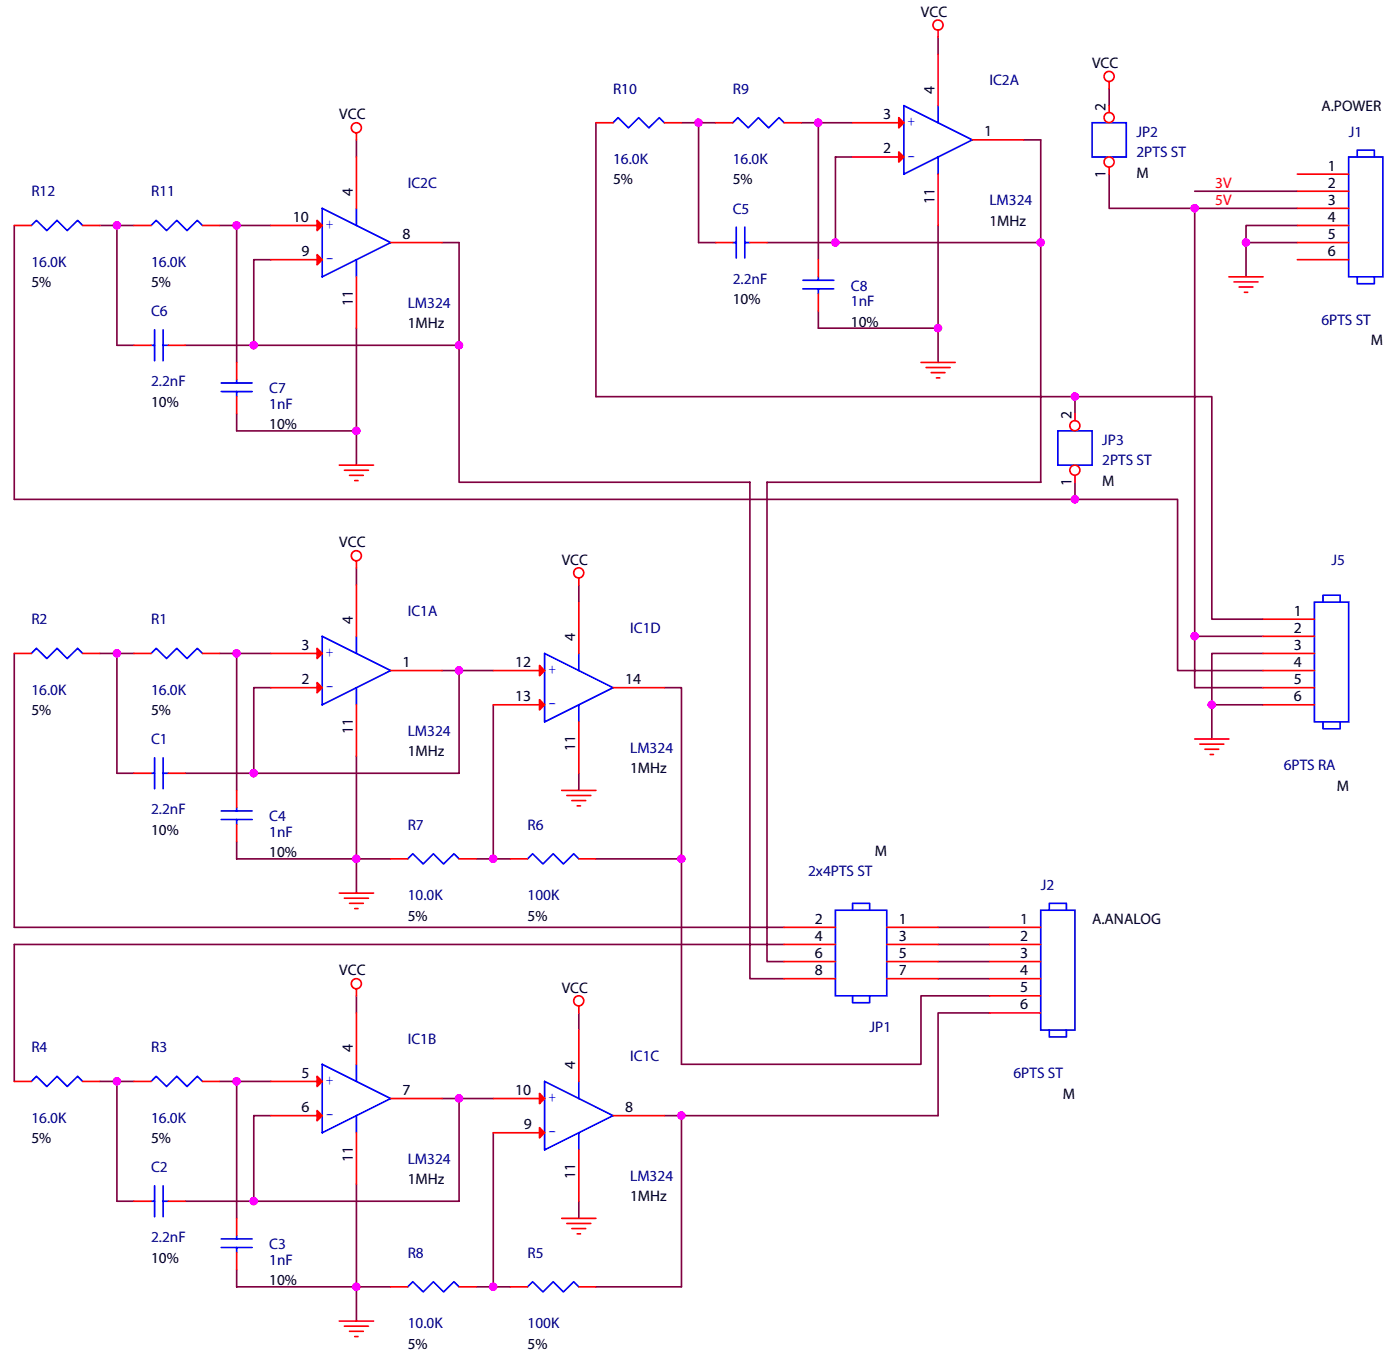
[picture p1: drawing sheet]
<svg xmlns="http://www.w3.org/2000/svg" width="197mm" height="192mm" viewBox="0 0 197 192" stroke-linecap="round" stroke-linejoin="round" font-family="sans-serif">
<path d="M50.3 166.9v14.5" fill="none" stroke="#800040" stroke-width=".23"/>
<circle cx="50.3" cy="181.4" r=".48" fill="#f0f"/>
<circle cx="50.3" cy="181.4" r=".48" fill="none" stroke="#f0f" stroke-width=".23"/>
<path d="M50.3 140.4v2.4M62.3 154.8h2.4M81.6 142.8v2.4M81.6 169.3v2.4" fill="none" stroke="#800040" stroke-width=".23"/>
<circle cx="64.7" cy="154.8" r=".48" fill="#f0f"/>
<circle cx="64.7" cy="154.8" r=".48" fill="none" stroke="#f0f" stroke-width=".23"/>
<path d="M38.2 152.4h-4.8v19.3M69.6 154.8h-4.9v14.5h-28.9v-12h2.4" fill="none" stroke="#800040" stroke-width=".23"/>
<circle cx="33.4" cy="152.4" r=".48" fill="#f0f"/>
<circle cx="33.4" cy="152.4" r=".48" fill="none" stroke="#f0f" stroke-width=".23"/>
<path d="M31 152.4h2.4M26.1 169.3h9.7M33.4 179v2.4h16.9v4.8" fill="none" stroke="#800040" stroke-width=".23"/>
<circle cx="35.8" cy="169.3" r=".48" fill="#f0f"/>
<circle cx="35.8" cy="169.3" r=".48" fill="none" stroke="#f0f" stroke-width=".23"/>
<path d="M16.5 152.4v16.9" fill="none" stroke="#800040" stroke-width=".23"/>
<circle cx="16.5" cy="152.4" r=".48" fill="#f0f"/>
<circle cx="16.5" cy="152.4" r=".48" fill="none" stroke="#f0f" stroke-width=".23"/>
<path d="M14.1 152.4h4.8M69.6 159.7v21.7M16.5 169.3h2.4" fill="none" stroke="#800040" stroke-width=".23"/>
<circle cx="69.6" cy="181.4" r=".48" fill="#f0f"/>
<circle cx="69.6" cy="181.4" r=".48" fill="none" stroke="#f0f" stroke-width=".23"/>
<path d="M2 133.1v19.3M93.7 157.3h2.4v24.1M50.3 181.4h4.8M67.2 181.4h4.8" fill="none" stroke="#800040" stroke-width=".23"/>
<circle cx="96.1" cy="157.2" r=".48" fill="#f0f"/>
<circle cx="96.1" cy="157.2" r=".48" fill="none" stroke="#f0f" stroke-width=".23"/>
<path d="M50.3 106.6v14.5M96.1 157.3h36.2M84.1 181.4h12" fill="none" stroke="#800040" stroke-width=".23"/>
<circle cx="50.3" cy="121" r=".48" fill="#f0f"/>
<circle cx="50.3" cy="121" r=".48" fill="none" stroke="#f0f" stroke-width=".23"/>
<path d="M50.3 80v2.5M62.3 94.5h2.4M81.6 82.5v2.4M81.6 109v2.4" fill="none" stroke="#800040" stroke-width=".23"/>
<circle cx="64.7" cy="94.5" r=".48" fill="#f0f"/>
<circle cx="64.7" cy="94.5" r=".48" fill="none" stroke="#f0f" stroke-width=".23"/>
<path d="M38.2 92.1h-4.8v19.3M69.6 94.5h-4.9v14.5h-28.9v-12.1h2.4" fill="none" stroke="#800040" stroke-width=".23"/>
<circle cx="33.4" cy="92.1" r=".48" fill="#f0f"/>
<circle cx="33.4" cy="92.1" r=".48" fill="none" stroke="#f0f" stroke-width=".23"/>
<path d="M31 92.1h2.4M26.1 109h9.7M33.4 118.6v2.5h16.9v4.8" fill="none" stroke="#800040" stroke-width=".23"/>
<circle cx="35.8" cy="109" r=".48" fill="#f0f"/>
<circle cx="35.8" cy="109" r=".48" fill="none" stroke="#f0f" stroke-width=".23"/>
<path d="M16.5 92.1v16.9" fill="none" stroke="#800040" stroke-width=".23"/>
<circle cx="16.5" cy="92.1" r=".48" fill="#f0f"/>
<circle cx="16.5" cy="92.1" r=".48" fill="none" stroke="#f0f" stroke-width=".23"/>
<path d="M14.1 92.1h4.8M69.6 99.3v21.8M16.5 109h2.4" fill="none" stroke="#800040" stroke-width=".23"/>
<circle cx="69.6" cy="121" r=".48" fill="#f0f"/>
<circle cx="69.6" cy="121" r=".48" fill="none" stroke="#f0f" stroke-width=".23"/>
<path d="M50.3 19.7v2.4M64.7 34.2v14.5h-28.9M50.3 60.7v4.9M2 92.1v38.6M93.7 96.9h2.4v24.2h-12M50.3 121.1h4.8M67.2 121.1h4.8" fill="none" stroke="#800040" stroke-width=".23"/>
<circle cx="64.7" cy="48.7" r=".48" fill="#f0f"/>
<circle cx="64.7" cy="48.7" r=".48" fill="none" stroke="#f0f" stroke-width=".23"/>
<path d="M38.2 36.6h-2.4v12.1M38.2 31.8h-4.8v19.3" fill="none" stroke="#800040" stroke-width=".23"/>
<circle cx="33.4" cy="31.8" r=".48" fill="#f0f"/>
<circle cx="33.4" cy="31.8" r=".48" fill="none" stroke="#f0f" stroke-width=".23"/>
<path d="M31 31.8h2.4M26.1 48.7h9.7M33.4 58.3v2.4" fill="none" stroke="#800040" stroke-width=".23"/>
<circle cx="35.8" cy="48.7" r=".48" fill="#f0f"/>
<circle cx="35.8" cy="48.7" r=".48" fill="none" stroke="#f0f" stroke-width=".23"/>
<path d="M16.5 31.8v16.9" fill="none" stroke="#800040" stroke-width=".23"/>
<circle cx="16.5" cy="31.8" r=".48" fill="#f0f"/>
<circle cx="16.5" cy="31.8" r=".48" fill="none" stroke="#f0f" stroke-width=".23"/>
<path d="M2 31.8v38.6M14.1 31.8h4.8M16.5 48.7h2.4M50.3 46.3v14.4h-16.9" fill="none" stroke="#800040" stroke-width=".23"/>
<circle cx="50.3" cy="60.7" r=".48" fill="#f0f"/>
<circle cx="50.3" cy="60.7" r=".48" fill="none" stroke="#f0f" stroke-width=".23"/>
<path d="M62.3 34.2h2.4M2 70.4h149.6" fill="none" stroke="#800040" stroke-width=".23"/>
<circle cx="151.6" cy="70.4" r=".48" fill="#f0f"/>
<circle cx="151.6" cy="70.4" r=".48" fill="none" stroke="#f0f" stroke-width=".23"/>
<path d="M132.3 5.2v2.5M146.8 19.7v14.5h-29M132.3 46.3v4.8" fill="none" stroke="#800040" stroke-width=".23"/>
<circle cx="146.8" cy="34.2" r=".48" fill="#f0f"/>
<circle cx="146.8" cy="34.2" r=".48" fill="none" stroke="#f0f" stroke-width=".23"/>
<path d="M120.2 17.3h-4.8v19.3M120.2 22.1h-2.4v12.1" fill="none" stroke="#800040" stroke-width=".23"/>
<circle cx="115.4" cy="17.3" r=".48" fill="#f0f"/>
<circle cx="115.4" cy="17.3" r=".48" fill="none" stroke="#f0f" stroke-width=".23"/>
<path d="M113 17.3h2.4M108.2 34.2h9.6M115.4 43.8v2.5" fill="none" stroke="#800040" stroke-width=".23"/>
<circle cx="117.8" cy="34.2" r=".48" fill="#f0f"/>
<circle cx="117.8" cy="34.2" r=".48" fill="none" stroke="#f0f" stroke-width=".23"/>
<path d="M98.5 17.3v16.9" fill="none" stroke="#800040" stroke-width=".23"/>
<circle cx="98.5" cy="17.3" r=".48" fill="#f0f"/>
<circle cx="98.5" cy="17.3" r=".48" fill="none" stroke="#f0f" stroke-width=".23"/>
<path d="M84.1 17.3v38.6M96.1 17.3h4.8M98.5 34.2h2.4M132.3 31.8v14.5h-16.9" fill="none" stroke="#800040" stroke-width=".23"/>
<circle cx="132.3" cy="46.2" r=".48" fill="#f0f"/>
<circle cx="132.3" cy="46.2" r=".48" fill="none" stroke="#f0f" stroke-width=".23"/>
<path d="M144.4 19.7h2.4M146.8 34.2v33.8h-38.6v67.5h2.4M64.7 48.7v19.3h41.1v70h4.8M84.1 55.9h67.5M2 130.7h108.6M2 133.1h108.6" fill="none" stroke="#800040" stroke-width=".23"/>
<circle cx="151.6" cy="55.9" r=".48" fill="#f0f"/>
<circle cx="151.6" cy="55.9" r=".48" fill="none" stroke="#f0f" stroke-width=".23"/>
<path d="M151.6 55.9v2.4M151.6 68v2.4M96.1 121.1v28.9M132.3 130.7h7.3M132.3 133.1h7.3M132.3 135.5h7.3M132.3 138h7.3" fill="none" stroke="#800040" stroke-width=".23"/>
<circle cx="96.1" cy="121" r=".48" fill="#f0f"/>
<circle cx="96.1" cy="121" r=".48" fill="none" stroke="#f0f" stroke-width=".23"/>
<path d="M156.4 12.5v2.4M156.4 24.5v4.9h12.1M183 31.8h-7.3v2.4M139.6 140.4h-9.7v9.6h-33.8M139.6 142.8h-7.3v14.5" fill="none" stroke="#800040" stroke-width=".23"/>
<circle cx="175.7" cy="34.2" r=".48" fill="#f0f"/>
<circle cx="175.7" cy="34.2" r=".48" fill="none" stroke="#f0f" stroke-width=".23"/>
<path d="M168.5 27h14.5M168.5 29.4v60.3M183 34.2h-7.3v4.8M151.6 55.9h19.3v31.4h7.3" fill="none" stroke="#800040" stroke-width=".23"/>
<circle cx="168.5" cy="29.4" r=".48" fill="#f0f"/>
<circle cx="168.5" cy="29.4" r=".48" fill="none" stroke="#f0f" stroke-width=".23"/>
<path d="M168.5 29.4h14.5M168.5 89.7h9.7M178.2 92.1h-7.3v7.2" fill="none" stroke="#800040" stroke-width=".23"/>
<circle cx="170.9" cy="99.3" r=".48" fill="#f0f"/>
<circle cx="170.9" cy="99.3" r=".48" fill="none" stroke="#f0f" stroke-width=".23"/>
<path d="M151.6 70.4h14.5v24.1h12.1M168.5 89.7v7.2M178.2 99.3h-7.3v4.9" fill="none" stroke="#800040" stroke-width=".23"/>
<circle cx="168.5" cy="89.7" r=".48" fill="#f0f"/>
<circle cx="168.5" cy="89.7" r=".48" fill="none" stroke="#f0f" stroke-width=".23"/>
<path d="M168.5 96.9h9.7" fill="none" stroke="#800040" stroke-width=".23"/>
<g fill="none" stroke="#f00" stroke-width=".23">
<path d="M50.3 18.7v1M132.3 4.3v.9M156.4 11.5v1M18.9 31.8h2.4M28.6 31.8h2.4M173.3 39h4.9M174.1 39.7h3.3M183 24.5h7.2M183 27h7.2M183 29.4h7.2M183 31.8h7.2M183 34.2h7.2"/>
<path d="M183 36.6h7.2M18.9 48.7h2.4M23.7 48.7h2.4M33.4 51.1v2.4M33.4 55.9v2.4M129.9 51.1h4.8M130.6 51.8h3.4M131.3 52.5h2M132.1 53.3h.4M174.8 40.5h1.9M175.5 41.2h.5M47.9 65.6h4.8"/>
<path d="M48.6 66.3h3.4M49.3 67h1.9M50 67.7h.5M50.3 79.1v.9M81.6 81.5v1M178.2 87.3h7.2M178.2 89.7h7.2M178.2 92.1h7.2M178.2 94.5h7.2M178.2 96.9h7.2M178.2 99.3h7.2M79.2 111.4h4.9"/>
<path d="M79.9 112.1h3.4M80.7 112.8h1.9M81.4 113.6h.5M168.5 104.2h4.8M169.2 104.9h3.4M169.9 105.6h2M170.7 106.4h.5M47.9 125.9h4.8M48.6 126.6h3.4M49.3 127.3h1.9M50 128.1h.5M50.3 139.4v1"/>
<path d="M110.6 130.7h7.2M110.6 133.1h7.2M110.6 135.5h7.2M110.6 138h7.2M125.1 130.7h7.2M125.1 133.1h7.2M125.1 135.5h7.2M125.1 138h7.2M2 152.4h2.4M11.7 152.4h2.4M18.9 152.4h2.4M28.6 152.4h2.4"/>
<path d="M81.6 141.8v1M18.9 169.3h2.4M23.7 169.3h2.4M79.2 171.7h4.9M79.9 172.5h3.4M80.7 173.2h1.9M81.4 173.9h.5M47.9 186.2h4.8M48.6 186.9h3.4M49.3 187.7h1.9M50 188.4h.5"/>
<circle cx="50.3" cy="18" r=".71"/>
<circle cx="132.3" cy="3.5" r=".71"/>
<circle cx="156.4" cy="10.8" r=".71"/>
<circle cx="50.3" cy="78.3" r=".71"/>
<circle cx="81.6" cy="80.7" r=".71"/>
<circle cx="50.3" cy="138.7" r=".71"/>
<circle cx="81.6" cy="141.1" r=".71"/>
</g>
<g fill="none" stroke="#00f" stroke-width=".23">
<path d="M127.5 14.9l9.6 4.8-9.6 4.8zM132.3 14.9v2.4M21.3 31.8l.7-.7 1.5 1.4 1.4-1.4 1.5 1.4 1.4-1.4 .8 .7M132.3 22.1v2.4M190.2 22.1h4.9v16.9h-4.9zM191.4 39v1h2.4v-1M191.4 22.1v-.9h2.4v.9M21.3 48.7h.5M21.8 46.5v4.4M23 46.5v4.4M23 48.7h.7M31.2 55.2h4.4"/>
<path d="M31.2 54h4.4M33.4 53.5v.5M33.4 55.2v.7M185.4 84.9h4.8v16.9h-4.8zM186.6 84.9v-1h2.4v1M186.6 101.8v.9h2.4v-.9M117.8 128.3h7.3v12.1h-7.3zM120.2 128.3v-1h2.5v1M4.4 152.4l.7-.7 1.5 1.5 1.4-1.5 1.5 1.5 1.4-1.5 .8 .7M21.3 152.4l.7-.7 1.5 1.5 1.4-1.5 1.5 1.5 1.4-1.5 .8 .7M120.2 140.4v.9h2.5v-.9M21.3 169.3h.5"/>
<path d="M21.8 167.1v4.4M23 169.3h.7M23 167.1v4.4"/>
</g>
<path d="M126.8 16.6l.7 .7-.7 .7z" fill="#f00"/>
<path d="M120.2 17.3h7.3M126.8 16.6l.7 .7-.7 .7z" fill="none" stroke="#f00" stroke-width=".23"/>
<path d="M126.8 21.4l.7 .7-.7 .7z" fill="#f00"/>
<g fill="none" stroke="#f00" stroke-width=".23">
<path d="M84.1 17.3h2.4M93.7 17.3h2.4M100.9 17.3h2.5M110.6 17.3h2.4M132.3 7.7v7.2M137.1 19.7h7.3M2 31.8h2.4M11.7 31.8h2.4M100.9 34.2h2.5M105.8 34.2h2.4M115.4 36.6v2.4M120.2 22.1h7.3"/>
<path d="M126.8 21.4l.7 .7-.7 .7zM132.3 24.5v7.3M115.4 41.4v2.4M18.9 92.1h2.4M28.6 92.1h2.4M18.9 109h2.4M23.7 109h2.4M33.4 111.4v2.4M33.4 116.2v2.4M72 121.1h2.4M81.6 121.1h2.5M139.6 130.7h7.2"/>
<path d="M139.6 133.1h7.2M139.6 135.5h7.2M139.6 138h7.2M139.6 140.4h7.2M139.6 142.8h7.2M55.1 181.4h2.4M64.7 181.4h2.5"/>
</g>
<g fill="none" stroke="#00f" stroke-width=".23">
<path d="M86.5 17.3l.7-.7 1.4 1.4 1.5-1.4 1.4 1.4 1.5-1.4 .7 .7M103.4 17.3l.7-.7 1.4 1.4 1.5-1.4 1.4 1.4 1.5-1.4 .7 .7M4.4 31.8l.7-.7 1.5 1.4 1.4-1.4 1.5 1.4 1.4-1.4 .8 .7M103.4 34.2h.4M103.8 32v4.4M105.1 34.2h.7M105.1 32v4.4M113.2 39.5h4.4M115.4 39v.5M113.2 40.7h4.4M115.4 40.7v.7M21.3 92.1l.7-.7 1.5 1.4 1.4-1.4 1.5 1.4 1.4-1.4 .8 .7"/>
<path d="M45.4 89.7l9.7 4.8-9.7 4.8zM50.3 89.7v2.4M50.3 96.9v2.4M21.3 109h.5M21.8 106.8v4.4M23 109h.7M23 106.8v4.4M31.2 115.5h4.4M31.2 114.3h4.4M33.4 113.8v.5M33.4 115.5v.7M74.4 121.1l.7-.8 1.5 1.5 1.4-1.5 1.5 1.5 1.4-1.5 .7 .8"/>
<path d="M146.8 128.3h4.8v16.9h-4.8zM148 128.3v-1h2.4v1M148 145.2v1h2.4v-1M57.5 181.4l.7-.7 1.5 1.4 1.4-1.4 1.5 1.4 1.4-1.4 .7 .7"/>
</g>
<path d="M44.7 91.4l.7 .7-.7 .7z" fill="#f00"/>
<path d="M38.2 92.1h7.2M44.7 91.4l.7 .7-.7 .7z" fill="none" stroke="#f00" stroke-width=".23"/>
<path d="M44.7 96.2l.7 .7-.7 .8z" fill="#f00"/>
<path d="M2 92.1h2.4M11.7 92.1h2.4M38.2 96.9h7.2M44.7 96.2l.7 .7-.7 .8zM50.3 82.5v7.2M50.3 99.3v7.3M55.1 94.5h7.2" fill="none" stroke="#f00" stroke-width=".23"/>
<path d="M154 17.3h4.9v4.8h-4.9zM4.4 92.1l.7-.7 1.5 1.4 1.4-1.4 1.5 1.4 1.4-1.4 .8 .7" fill="none" stroke="#00f" stroke-width=".23"/>
<circle cx="156.4" cy="22.8" r=".71" fill="#fff"/>
<g fill="none" stroke="#f00" stroke-width=".23">
<path d="M156.4 23.6v.9"/>
<circle cx="156.4" cy="22.8" r=".71"/>
</g>
<circle cx="156.4" cy="16.6" r=".71" fill="#fff"/>
<g fill="none" stroke="#f00" stroke-width=".23">
<path d="M156.4 14.9v1"/>
<circle cx="156.4" cy="16.6" r=".71"/>
</g>
<path d="M149.2 60.7h4.8v4.9h-4.8z" fill="none" stroke="#00f" stroke-width=".23"/>
<circle cx="151.6" cy="66.3" r=".71" fill="#fff"/>
<g fill="none" stroke="#f00" stroke-width=".23">
<path d="M151.6 67v1"/>
<circle cx="151.6" cy="66.3" r=".71"/>
</g>
<circle cx="151.6" cy="60" r=".71" fill="#fff"/>
<g fill="none" stroke="#f00" stroke-width=".23">
<path d="M151.6 58.3v1"/>
<circle cx="151.6" cy="60" r=".71"/>
</g>
<path d="M76.8 152.4l9.7 4.9-9.7 4.8zM81.6 152.4v2.4M81.6 159.7v2.4" fill="none" stroke="#00f" stroke-width=".23"/>
<path d="M76.1 154.1l.7 .7-.7 .8z" fill="#f00"/>
<path d="M69.6 154.8h7.2M76.1 154.1l.7 .7-.7 .8z" fill="none" stroke="#f00" stroke-width=".23"/>
<path d="M76.1 159l.7 .7-.7 .7z" fill="#f00"/>
<path d="M69.6 159.7h7.2M76.1 159l.7 .7-.7 .7zM81.6 145.2v7.2M86.5 157.3h7.2M81.6 162.1v7.2" fill="none" stroke="#f00" stroke-width=".23"/>
<path d="M45.4 150l9.7 4.8-9.7 4.9zM50.3 150v2.4M50.3 157.3v2.4" fill="none" stroke="#00f" stroke-width=".23"/>
<path d="M44.7 151.7l.7 .7-.7 .8z" fill="#f00"/>
<path d="M38.2 152.4h7.2M44.7 151.7l.7 .7-.7 .8z" fill="none" stroke="#f00" stroke-width=".23"/>
<path d="M44.7 156.5l.7 .8-.7 .7z" fill="#f00"/>
<path d="M38.2 157.3h7.2M44.7 156.5l.7 .8-.7 .7zM50.3 142.8v7.2M50.3 159.7v7.2M55.1 154.8h7.2M72 181.4h2.4M81.6 181.4h2.5" fill="none" stroke="#f00" stroke-width=".23"/>
<path d="M76.8 92.1l9.7 4.8-9.7 4.9zM81.6 92.1v2.4M81.6 99.3v2.5M74.4 181.4l.7-.7 1.5 1.4 1.4-1.4 1.5 1.4 1.4-1.4 .7 .7" fill="none" stroke="#00f" stroke-width=".23"/>
<path d="M76.1 93.8l.7 .7-.7 .7z" fill="#f00"/>
<path d="M69.6 94.5h7.2M76.1 93.8l.7 .7-.7 .7z" fill="none" stroke="#f00" stroke-width=".23"/>
<path d="M76.1 98.6l.7 .7-.7 .8z" fill="#f00"/>
<path d="M69.6 99.3h7.2M76.1 98.6l.7 .7-.7 .8zM81.6 84.9v7.2M86.5 96.9h7.2M81.6 101.8v7.2M55.1 121.1h2.4M64.7 121.1h2.5" fill="none" stroke="#f00" stroke-width=".23"/>
<path d="M45.4 29.4l9.7 4.8-9.7 4.8zM50.3 29.4v2.4M50.3 36.6v2.4M57.5 121.1l.7-.8 1.5 1.5 1.4-1.5 1.5 1.5 1.4-1.5 .7 .8" fill="none" stroke="#00f" stroke-width=".23"/>
<path d="M44.7 31.1l.7 .7-.7 .7z" fill="#f00"/>
<path d="M38.2 31.8h7.2M44.7 31.1l.7 .7-.7 .7z" fill="none" stroke="#f00" stroke-width=".23"/>
<path d="M44.7 35.9l.7 .7-.7 .7z" fill="#f00"/>
<path d="M38.2 36.6h7.2M44.7 35.9l.7 .7-.7 .7zM50.3 22.1v7.3M50.3 39v7.3M55.1 34.2h7.2M33.4 171.7v2.4M33.4 176.6v2.4" fill="none" stroke="#f00" stroke-width=".23"/>
<path d="M31.2 175.8h4.4M31.2 174.6h4.4M33.4 174.1v.5M33.4 175.8v.8" fill="none" stroke="#00f" stroke-width=".23"/>
<circle cx="50.3" cy="181.4" r=".48" fill="#f0f"/>
<circle cx="50.3" cy="181.4" r=".48" fill="none" stroke="#f0f" stroke-width=".23"/>
<circle cx="64.7" cy="154.8" r=".48" fill="#f0f"/>
<circle cx="64.7" cy="154.8" r=".48" fill="none" stroke="#f0f" stroke-width=".23"/>
<circle cx="33.4" cy="152.4" r=".48" fill="#f0f"/>
<circle cx="33.4" cy="152.4" r=".48" fill="none" stroke="#f0f" stroke-width=".23"/>
<circle cx="35.8" cy="169.3" r=".48" fill="#f0f"/>
<circle cx="35.8" cy="169.3" r=".48" fill="none" stroke="#f0f" stroke-width=".23"/>
<circle cx="16.5" cy="152.4" r=".48" fill="#f0f"/>
<circle cx="16.5" cy="152.4" r=".48" fill="none" stroke="#f0f" stroke-width=".23"/>
<circle cx="69.6" cy="181.4" r=".48" fill="#f0f"/>
<circle cx="69.6" cy="181.4" r=".48" fill="none" stroke="#f0f" stroke-width=".23"/>
<circle cx="96.1" cy="157.2" r=".48" fill="#f0f"/>
<circle cx="96.1" cy="157.2" r=".48" fill="none" stroke="#f0f" stroke-width=".23"/>
<circle cx="50.3" cy="121" r=".48" fill="#f0f"/>
<circle cx="50.3" cy="121" r=".48" fill="none" stroke="#f0f" stroke-width=".23"/>
<circle cx="64.7" cy="94.5" r=".48" fill="#f0f"/>
<circle cx="64.7" cy="94.5" r=".48" fill="none" stroke="#f0f" stroke-width=".23"/>
<circle cx="33.4" cy="92.1" r=".48" fill="#f0f"/>
<circle cx="33.4" cy="92.1" r=".48" fill="none" stroke="#f0f" stroke-width=".23"/>
<circle cx="35.8" cy="109" r=".48" fill="#f0f"/>
<circle cx="35.8" cy="109" r=".48" fill="none" stroke="#f0f" stroke-width=".23"/>
<circle cx="16.5" cy="92.1" r=".48" fill="#f0f"/>
<circle cx="16.5" cy="92.1" r=".48" fill="none" stroke="#f0f" stroke-width=".23"/>
<circle cx="69.6" cy="121" r=".48" fill="#f0f"/>
<circle cx="69.6" cy="121" r=".48" fill="none" stroke="#f0f" stroke-width=".23"/>
<circle cx="64.7" cy="48.7" r=".48" fill="#f0f"/>
<circle cx="64.7" cy="48.7" r=".48" fill="none" stroke="#f0f" stroke-width=".23"/>
<circle cx="33.4" cy="31.8" r=".48" fill="#f0f"/>
<circle cx="33.4" cy="31.8" r=".48" fill="none" stroke="#f0f" stroke-width=".23"/>
<circle cx="35.8" cy="48.7" r=".48" fill="#f0f"/>
<circle cx="35.8" cy="48.7" r=".48" fill="none" stroke="#f0f" stroke-width=".23"/>
<circle cx="16.5" cy="31.8" r=".48" fill="#f0f"/>
<circle cx="16.5" cy="31.8" r=".48" fill="none" stroke="#f0f" stroke-width=".23"/>
<circle cx="50.3" cy="60.7" r=".48" fill="#f0f"/>
<circle cx="50.3" cy="60.7" r=".48" fill="none" stroke="#f0f" stroke-width=".23"/>
<circle cx="151.6" cy="70.4" r=".48" fill="#f0f"/>
<circle cx="151.6" cy="70.4" r=".48" fill="none" stroke="#f0f" stroke-width=".23"/>
<circle cx="146.8" cy="34.2" r=".48" fill="#f0f"/>
<circle cx="146.8" cy="34.2" r=".48" fill="none" stroke="#f0f" stroke-width=".23"/>
<circle cx="115.4" cy="17.3" r=".48" fill="#f0f"/>
<circle cx="115.4" cy="17.3" r=".48" fill="none" stroke="#f0f" stroke-width=".23"/>
<circle cx="117.8" cy="34.2" r=".48" fill="#f0f"/>
<circle cx="117.8" cy="34.2" r=".48" fill="none" stroke="#f0f" stroke-width=".23"/>
<circle cx="98.5" cy="17.3" r=".48" fill="#f0f"/>
<circle cx="98.5" cy="17.3" r=".48" fill="none" stroke="#f0f" stroke-width=".23"/>
<circle cx="132.3" cy="46.2" r=".48" fill="#f0f"/>
<circle cx="132.3" cy="46.2" r=".48" fill="none" stroke="#f0f" stroke-width=".23"/>
<circle cx="151.6" cy="55.9" r=".48" fill="#f0f"/>
<circle cx="151.6" cy="55.9" r=".48" fill="none" stroke="#f0f" stroke-width=".23"/>
<circle cx="96.1" cy="121" r=".48" fill="#f0f"/>
<circle cx="96.1" cy="121" r=".48" fill="none" stroke="#f0f" stroke-width=".23"/>
<circle cx="175.7" cy="34.2" r=".48" fill="#f0f"/>
<circle cx="175.7" cy="34.2" r=".48" fill="none" stroke="#f0f" stroke-width=".23"/>
<circle cx="168.5" cy="29.4" r=".48" fill="#f0f"/>
<circle cx="168.5" cy="29.4" r=".48" fill="none" stroke="#f0f" stroke-width=".23"/>
<circle cx="170.9" cy="99.3" r=".48" fill="#f0f"/>
<circle cx="170.9" cy="99.3" r=".48" fill="none" stroke="#f0f" stroke-width=".23"/>
<circle cx="168.5" cy="89.7" r=".48" fill="#f0f"/>
<circle cx="168.5" cy="89.7" r=".48" fill="none" stroke="#f0f" stroke-width=".23"/>
<g font-size="2.2">
<text x="129.9" y="2.4">VCC</text>
<text x="154" y="9.6">VCC</text>
<text x="47.9" y="16.8">VCC</text>
<text x="124.6" y="16.8">3</text>
<text x="131.8" y="13.2" transform="rotate(-90 131.8 13.2)">4</text>
<text x="155.9" y="15.6" transform="rotate(-90 155.9 15.6)">2</text>
<text x="186.4" y="15.6">A.POWER</text>
<text x="124.6" y="21.6">2</text>
<text x="138.8" y="19.2">1</text>
<text x="49.8" y="27.7" transform="rotate(-90 49.8 27.7)">4</text>
<text x="86.5" y="26">5%</text>
<text x="103.4" y="26">5%</text>
<text x="131.8" y="28.7" transform="rotate(-90 131.8 28.7)">11</text>
<text x="155.9" y="25.1" transform="rotate(-90 155.9 25.1)">1</text>
<text x="160.3" y="25">M</text>
<text x="187.3" y="28.9">3</text>
<text x="187.3" y="24">1</text>
<text x="187.3" y="26.4">2</text>
<text x="41.3" y="31.3">10</text>
<text x="56.8" y="33.7">8</text>
<text x="139.6" y="31.8">1MHz</text>
<text x="187.3" y="31.3">4</text>
<text x="187.3" y="33.7">5</text>
<text x="4.4" y="40.5">5%</text>
<text x="21.3" y="40.5">5%</text>
<text x="42.5" y="36.1">9</text>
<text x="187.3" y="36.1">6</text>
<text x="49.8" y="43.2" transform="rotate(-90 49.8 43.2)">11</text>
<text x="57.5" y="46.3">1MHz</text>
<text x="103.4" y="42.9">10%</text>
<text x="120" y="46">10%</text>
<text x="193.4" y="48.7">M</text>
<text x="21.3" y="57.4">10%</text>
<text x="151.1" y="59" transform="rotate(-90 151.1 59)">2</text>
<text x="38" y="60.5">10%</text>
<text x="151.1" y="68.5" transform="rotate(-90 151.1 68.5)">1</text>
<text x="155.5" y="68.5">M</text>
<text x="47.9" y="77.2">VCC</text>
<text x="79.2" y="79.6">VCC</text>
<text x="49.8" y="88" transform="rotate(-90 49.8 88)">4</text>
<text x="182.5" y="86.8">1</text>
<text x="182.5" y="89.2">2</text>
<text x="42.5" y="91.6">3</text>
<text x="56.8" y="94">1</text>
<text x="72.7" y="94">12</text>
<text x="81.1" y="90.4" transform="rotate(-90 81.1 90.4)">4</text>
<text x="182.5" y="91.6">3</text>
<text x="182.5" y="94">4</text>
<text x="4.4" y="100.8">5%</text>
<text x="21.3" y="100.8">5%</text>
<text x="42.5" y="96.4">2</text>
<text x="72.7" y="98.8">13</text>
<text x="88.2" y="96.4">14</text>
<text x="182.5" y="96.4">5</text>
<text x="182.5" y="98.8">6</text>
<text x="49.8" y="103.5" transform="rotate(-90 49.8 103.5)">11</text>
<text x="57.5" y="106.6">1MHz</text>
<text x="81.1" y="105.9" transform="rotate(-90 81.1 105.9)">11</text>
<text x="88.9" y="109">1MHz</text>
<text x="188.5" y="111.4">M</text>
<text x="21.3" y="117.7">10%</text>
<text x="38" y="120.8">10%</text>
<text x="123.4" y="120.6">M</text>
<text x="57.5" y="129.8">5%</text>
<text x="74.4" y="129.8">5%</text>
<text x="114.9" y="130.2">2</text>
<text x="126.8" y="130.2">1</text>
<text x="143.9" y="130.2">1</text>
<text x="154" y="130.3">A.ANALOG</text>
<text x="47.9" y="137.5">VCC</text>
<text x="114.9" y="132.6">4</text>
<text x="114.9" y="135">6</text>
<text x="114.9" y="137.4">8</text>
<text x="126.8" y="132.6">3</text>
<text x="126.8" y="135">5</text>
<text x="126.8" y="137.4">7</text>
<text x="143.9" y="137.4">4</text>
<text x="143.9" y="132.6">2</text>
<text x="143.9" y="135">3</text>
<text x="79.2" y="139.9">VCC</text>
<text x="143.9" y="139.9">5</text>
<text x="143.9" y="142.3">6</text>
<text x="49.8" y="148.3" transform="rotate(-90 49.8 148.3)">4</text>
<text x="42.5" y="151.9">5</text>
<text x="56.8" y="154.3">7</text>
<text x="72.7" y="154.3">10</text>
<text x="81.1" y="150.7" transform="rotate(-90 81.1 150.7)">4</text>
<text x="149.9" y="154.9">M</text>
<text x="4.4" y="161.1">5%</text>
<text x="21.3" y="161.1">5%</text>
<text x="42.5" y="156.7">6</text>
<text x="73.9" y="159.2">9</text>
<text x="88.2" y="156.7">8</text>
<text x="49.8" y="163.8" transform="rotate(-90 49.8 163.8)">11</text>
<text x="57.5" y="166.9">1MHz</text>
<text x="81.1" y="166.2" transform="rotate(-90 81.1 166.2)">11</text>
<text x="88.9" y="169.3">1MHz</text>
<text x="21.3" y="178">10%</text>
<text x="38" y="181.2">10%</text>
<text x="57.5" y="190.1">5%</text>
<text x="74.4" y="190.1">5%</text>
</g>
<g font-size="2.2" fill="#000080">
<text x="86.5" y="13.2">R10</text>
<text x="103.4" y="13.2">R9</text>
<text x="139.6" y="12">IC2A</text>
<text x="86.5" y="23.1">16.0K</text>
<text x="103.4" y="23.1">16.0K</text>
<text x="160.3" y="19.3">JP2</text>
<text x="160.3" y="22.2">2PTS ST</text>
<text x="190.2" y="19.3">J1</text>
<text x="4.4" y="27.7">R12</text>
<text x="21.3" y="27.7">R11</text>
<text x="57.5" y="26.5">IC2C</text>
<text x="139.6" y="28.9">LM324</text>
<text x="103.4" y="30.1">C5</text>
<text x="4.4" y="37.6">16.0K</text>
<text x="21.3" y="37.6">16.0K</text>
<text x="103.4" y="40">2.2nF</text>
<text x="120" y="41">C8</text>
<text x="21.3" y="44.6">C6</text>
<text x="57.5" y="43.4">LM324</text>
<text x="120" y="43.1">1nF</text>
<text x="186.4" y="45.8">6PTS ST</text>
<text x="21.3" y="54.5">2.2nF</text>
<text x="38" y="55.4">C7</text>
<text x="38" y="57.6">1nF</text>
<text x="155.5" y="62.7">JP3</text>
<text x="155.5" y="65.6">2PTS ST</text>
<text x="187.8" y="79.6">J5</text>
<text x="4.4" y="88">R2</text>
<text x="21.3" y="88">R1</text>
<text x="57.5" y="86.8">IC1A</text>
<text x="88.9" y="89.2">IC1D</text>
<text x="4.4" y="97.9">16.0K</text>
<text x="21.3" y="97.9">16.0K</text>
<text x="21.3" y="104.9">C1</text>
<text x="57.5" y="103.7">LM324</text>
<text x="88.9" y="106.1">LM324</text>
<text x="181.1" y="108.5">6PTS RA</text>
<text x="21.3" y="114.8">2.2nF</text>
<text x="38" y="115.8">C4</text>
<text x="38" y="118">1nF</text>
<text x="57.5" y="117">R7</text>
<text x="74.4" y="117">R6</text>
<text x="114" y="123.5">2x4PTS ST</text>
<text x="146.8" y="125.4">J2</text>
<text x="57.5" y="126.9">10.0K</text>
<text x="74.4" y="126.9">100K</text>
<text x="4.4" y="148.3">R4</text>
<text x="21.3" y="148.3">R3</text>
<text x="57.5" y="147.1">IC1B</text>
<text x="88.9" y="149.6">IC1C</text>
<text x="122.7" y="145.4">JP1</text>
<text x="142.9" y="152">6PTS ST</text>
<text x="4.4" y="158.2">16.0K</text>
<text x="21.3" y="158.2">16.0K</text>
<text x="21.3" y="165.2">C2</text>
<text x="57.5" y="164">LM324</text>
<text x="88.9" y="166.4">LM324</text>
<text x="21.3" y="175.1">2.2nF</text>
<text x="38" y="176.1">C3</text>
<text x="38" y="178.3">1nF</text>
<text x="57.5" y="177.3">R8</text>
<text x="74.4" y="177.3">R5</text>
<text x="57.5" y="187.2">10.0K</text>
<text x="74.4" y="187.2">100K</text>
</g>
<g font-size="2.2" fill="#00f">
<text x="128" y="17.8">+</text>
<text x="128" y="22.6">-</text>
<text x="45.9" y="32.3">+</text>
<text x="45.9" y="37.1">-</text>
<text x="45.9" y="92.6">+</text>
<text x="77.3" y="95">+</text>
<text x="45.9" y="97.4">-</text>
<text x="77.3" y="99.9">-</text>
<text x="45.9" y="152.9">+</text>
<text x="77.3" y="155.4">+</text>
<text x="45.9" y="157.8">-</text>
<text x="77.3" y="160.2">-</text>
</g>
<g font-size="2.2" fill="#f00">
<text x="171.4" y="26.5">3V</text>
<text x="171.4" y="28.9">5V</text>
</g>
</svg>
